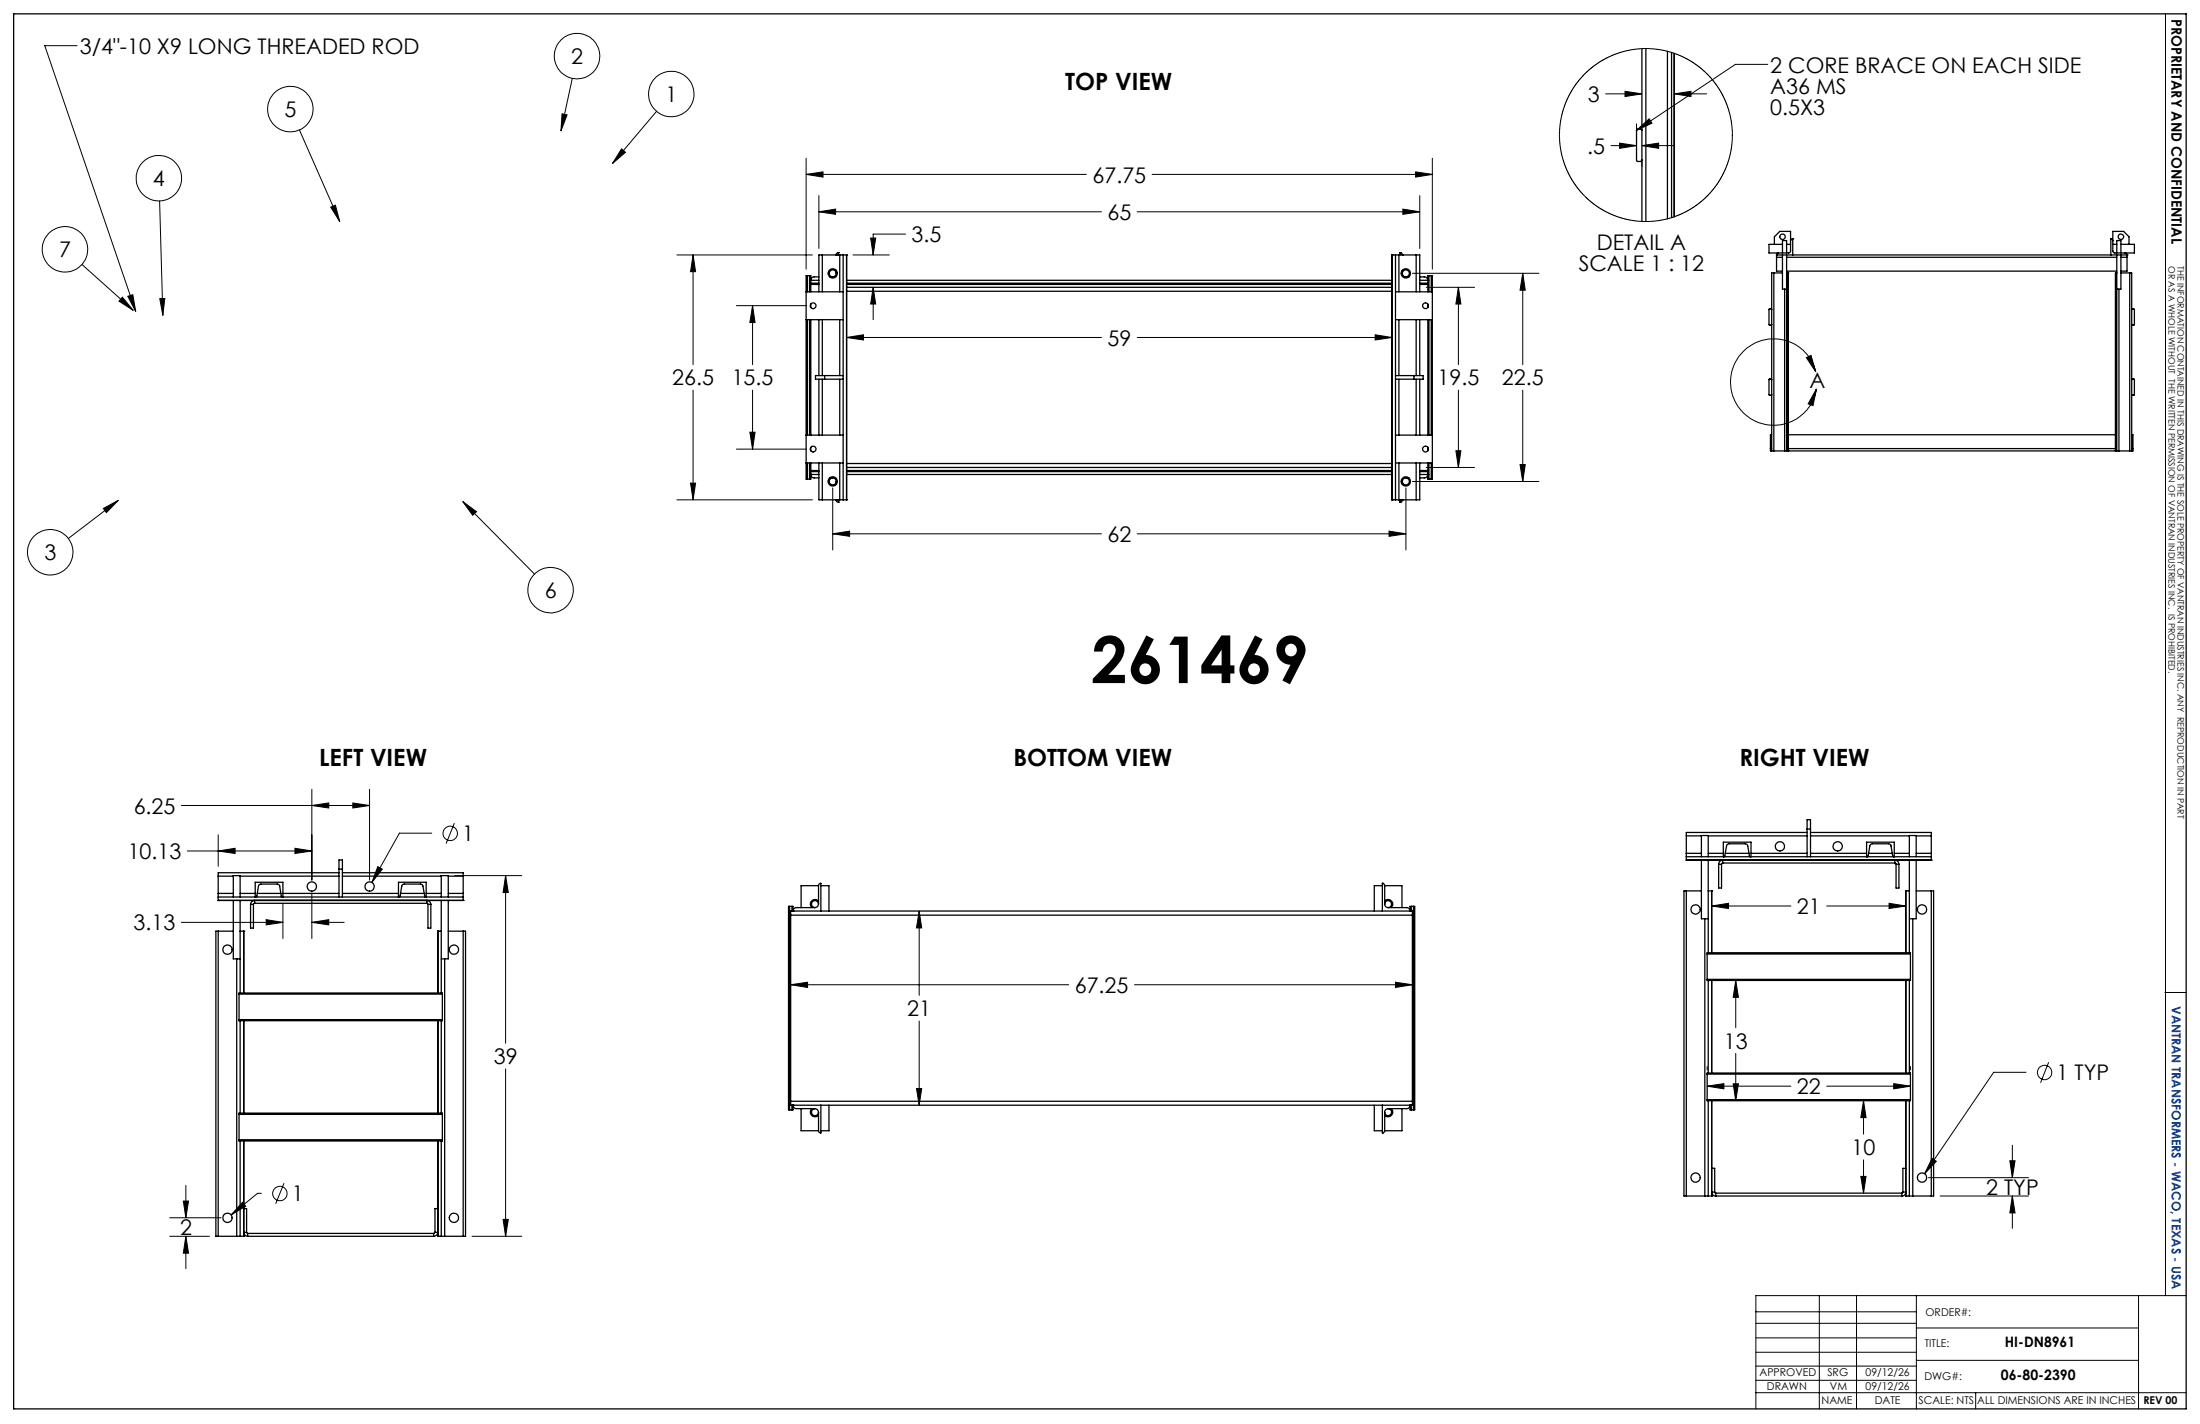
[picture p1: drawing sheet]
<svg xmlns="http://www.w3.org/2000/svg" width="432mm" height="279mm" viewBox="0 0 432 279" stroke-linecap="round" stroke-linejoin="round" font-family="sans-serif">
<g fill="none" stroke="#000" stroke-width=".25">
<path d="M2.7 2.7h426.4v273.7h-426.4zM322.3 9.6v33.9M323 9.5v34M327.3 10.1v32.8M328.1 10.3v32.4M328.6 10.5v32M322.3 25.6l-.2-.3h-.7l-.2 .2v6l.2 .2h.7l.2-.3M158.2 57.3h7.3M158.5 54.1h-.3v39.9h.3M158.5 54.1h.4M158.5 54.1v3.2M158.9 54.1h.2v3.2"/>
<path d="M158.9 54.1v3.2M159.1 55h.1M159.1 55h1.6M159.1 55.6h1.6M159.1 59.7v.6M159.1 55.8h1.6M160.7 54.3h-.9a.66 .66 0 0 0-.7 .7M161.4 50h-.7v7.3M161.4 50h3.4M161.4 50v7.3M162.8 54.3h.6M164.1 50h.1"/>
<path d="M164.1 53v.6M164.6 49.6l-.4 .1-.1 .3M164.6 49.6h.1M164.6 49.6v.4M164.8 50h.7M164.8 50v7.3M165.5 50h.7M165.5 50v48.1M166.2 50h.1M166.2 50v48.1M166.2 56.4h107M166.2 55h107"/>
<path d="M166.2 55.6h107M166.2 57.2h107M166.2 55.8h107M273.2 50h.7M273.2 50h.1M273.2 50v48.1M273.9 50h.7M273.9 50v48.1M273.9 57.3h7.2M274.6 50h3.4M274.6 50v7.3M274.8 49.6h.1"/>
<path d="M274.8 49.6a.42 .42 0 0 1 .4 .4M274.8 49.6v.4M275.2 50h.1M275.2 53v.6M275.9 54.3h.6M278 50h.7v7.3M278 50v7.3M278.7 54.3h.8a.66 .66 0 0 1 .7 .7M278.7 55h1.5M278.7 55.6h1.5M278.7 55.8h1.5M280.2 55h.1"/>
<path d="M280.2 59.7v.6M280.5 54.1h-.3v3.2M280.5 54.1h.4M280.5 54.1v3.2M280.9 54.1h.2v39.9h-.2M280.9 54.1v3.2M348.2 53.6h-.5v34.9M348.2 53.6h1.6M348.2 53.6v34.9M348.3 47.9v-1.4l1-1.1h2.1v4.1l-.3 .1h-3.9v-1.7h2.6M348.7 50h.1M348.7 50v.5"/>
<path d="M348.7 50h68.8M348.7 50.5v2.7h1.1M348.7 50.5h1.1M349.1 49.6l-.3 .1-.1 .3M349.8 50v6.7h.9M349.8 49.6v-2.4h.9v2.4M350.3 56.7v31.8M350.7 53.6h.2M350.7 50v38.5M350.7 53.2h64.8M350.7 47.9h.7M350.7 50.5h64.8"/>
<path d="M350.9 53.6h.1M350.9 53.6v34.9M351.9 46.8l-.3 .1-.2 .3M351.9 46.8h.1M351.9 46.8v3.2M414.3 46.8h.1M414.3 46.8l.3 .2 .1 .2M414.3 46.8v3.2M414.7 47.9h.8M415.2 53.6h.1M415.2 53.6h.3M415.2 53.6v34.9"/>
<path d="M415.5 49.6v-2.4h.8v2.4M415.5 50v38.5M415.9 56.7v31.8M416.3 47.9h2.6v1.7h-3.9l-.2-.1-.1-4.1h2.1l1.1 1.1v1.4M416.3 50v6.7h-.8M416.3 53.6h1.7M416.3 50.5h1.2M417.1 49.6l.2 .1 .2 .3M417.5 50h.1M417.5 50v.5M417.5 50.5v2.7h-1.2M418 53.6h.4v34.9"/>
<path d="M418 53.6v34.9M158.2 62.7h7.3M158.5 62.7v22.7M158.9 62.7v22.7M159.1 62.7v22.7M160.7 62.7v11M160.7 74.4v11M161.4 62.7v11M161.4 74.4v11M161.9 73.7v.7M164.8 62.7v11M164.8 74.4v11"/>
<path d="M165.5 73.7h-5.4v.7h5.4M273.9 62.7h7.2M273.9 73.7h5.4v.7h-5.4M274.6 62.7v11M274.6 74.4v11M277.5 73.7v.7M278 62.7v11M278 74.4v11M278.7 62.7v11M278.7 74.4v11M280.2 62.7v22.7M280.5 62.7v22.7"/>
<path d="M280.9 62.7v22.7M347.7 60.7l-.1-.1-.4 .1v3l.1 .1 .4-.1M347.7 74.5l-.1-.1-.4 .1v2.9l.1 .1 .4-.1M418.4 60.7l.1-.1 .4 .1v3l-.4 .1-.1-.1M418.4 74.5l.1-.1 .4 .1v3h-.4l-.1-.1M158.2 90.8h7.3M158.2 85.4h7.3M158.5 94h.4M158.5 90.8v3.2M158.9 90.8v3.2M159.1 90.8v3.2h-.2M159.1 93.1a.66 .66 0 0 0 .7 .7h.9"/>
<path d="M159.1 93.1h.1M159.1 93.1h1.6M159.1 92.5h1.6M159.1 87.8v.6M159.1 92.3h1.6M160.7 90.8v7.3h.7M161.4 98.1h3.4M161.4 90.8v7.3M162.8 93.8h.6M164.1 98.1a.42 .42 0 0 0 .5 .4M164.1 98.1h.1M164.1 94.5v.6"/>
<path d="M164.6 98.5h.1M164.6 98.1v.4M164.8 98.1h.7M164.8 90.8v7.3M165.5 98.1h.7M166.2 98.1h.1M166.2 91.7h107M166.2 93.1h107M166.2 92.5h107M166.2 90.9h107M166.2 92.3h107M273.2 98.1h.7"/>
<path d="M273.2 98.1h.1M273.9 98.1h.7M273.9 90.8h7.2M273.9 85.4h7.2M274.6 98.1h3.4M274.6 90.8v7.3M274.8 98.5h.1M274.8 98.1v.4M275.2 98.1h.1M275.2 98.1a.39 .39 0 0 1-.4 .4M275.2 94.5v.6M275.9 93.8h.6"/>
<path d="M278 90.8v7.3M278.7 90.8v7.3h-.7M278.7 93.1h1.5M278.7 92.5h1.5M278.7 92.3h1.5M280.2 90.8v3.2h.3M280.2 93.1h.1M280.2 93.1a.66 .66 0 0 1-.7 .7h-.8M280.2 87.8v.6M280.5 94h.4M280.5 90.8v3.2M280.9 90.8v3.2"/>
<path d="M347.5 88v.5h.2M347.5 88h.2M347.7 88.5h.5M347.7 85.3h-.2v2.7M348.2 88.5h2.1M350.3 88.5h.4M350.7 88.5h.2M350.9 88.5h.1M350.9 88.5h64.3M350.9 85.3h64.3M350.9 88h64.3M415.2 88.5h.1"/>
<path d="M415.2 88.5h.3M415.5 88.5h.4M415.9 88.5h2.1M418 88.5h.4M418.4 85.3h.2v2.7M418.4 88h.2M418.6 88v.5h-.2M42.8 176v.7M42.8 176.7h.1M42.8 175.3v.7M42.8 176.7h48.1M42.8 176h48.1"/>
<path d="M42.8 171.9v3.4M42.8 175.3h3M42.8 171.9h3M45.8 176v-4.2h1.3v4.2M45.8 176.7v11.4h1.3M47.1 176.7v18.1M47.1 175.3h3M47.1 171.9h19.4M49.2 177.4v4.7h.5v-4.7M49.2 177.4h.5M50 177.2v-.5a.85 .85 0 0 0-.8 .7M50 177.2l-.3 .2"/>
<path d="M50 177.2h33.8M50.1 176v-2.9h5.4v2.9M50.2 176l.2-.2 .4-2 .4-.3h3.3l.2 .1 .2 .2 .3 2 .2 .2M50.5 175.3h4.6M55.5 175.3h11M66.5 171.2h-23.7v.7M66.5 176v-7.3h.7v7.3M66.5 170.5h.7M67.2 171.2h23.7v.7M67.2 175.3h11M67.2 171.9h19.4M78.2 176v-2.9h5.4v2.9"/>
<path d="M78.3 176l.2-.1 .3-2 .2-.3 .3-.1h3.2a.43 .43 0 0 1 .5 .4l.4 2 .1 .1M78.6 175.3h4.7M83.6 175.3h3M83.8 177.2v-.5a.85 .85 0 0 1 .8 .7M83.8 177.2l.2 .2M84 177.4v4.7h.6v-4.7M84 177.4h.6M86.6 176v-4.2h1.4v4.2M86.6 176.7v18.1M88 176.7v11.4h-1.4M88 175.3h2.9M88 171.9h2.9"/>
<path d="M90.9 176v.7M90.9 176.7h.1M90.9 175.3v.7M90.9 171.9v3.4M155 177.8h-.2v40h.2M155 177.8v40M155 177.8h.4M155.2 179.6v-.8h122v.8M155.2 179.6v36.5M155.2 179.6h122M155.4 177.8h.2v1M155.4 177.8v1"/>
<path d="M155.6 178.8h.1M159.9 178.1h-3.6a.66 .66 0 0 0-.7 .7M160.7 176.8a.91 .91 0 0 0-1.4 0 .91 .91 0 0 0 0 1.3M160.7 177.4a.73 .73 0 0 1-.8 .7M160.7 177.4a.68 .68 0 0 0-.7-.7 .68 .68 0 0 0-.7 .7 .68 .68 0 0 0 .6 .7M160.7 173.8h-3.5v4.3M160.7 173.8v3.6M161.1 173.3l-.3 .2-.1 .3M161.1 173.3h.1M161.1 173.8h1.6v5M161.1 173.3v5.5M271.3 173.3h.1"/>
<path d="M271.3 173.3l.3 .1 .2 .4M271.3 173.8h-1.6v5M271.3 173.3v5.5M271.8 176.8a.9 .9 0 0 1 1.3 0 .9 .9 0 0 1-.1 1.3M271.8 177.4a.66 .66 0 0 0 .7 .7M271.8 177.4a.67 .67 0 0 1 .7-.7 .67 .67 0 0 1 .6 .7 .67 .67 0 0 1-.6 .7M271.8 173.8h3.4v4.3M271.8 173.8v3.6M272.5 178.1h3.6a.66 .66 0 0 1 .7 .7M276.8 178.8h.1M277 177.8h-.2v1M277 177.8h.4"/>
<path d="M277 177.8v1M277.2 179.6v36.5M277.4 177.8h.3v40h-.3M277.4 177.8v40M331 168.1v.7M331 168.8h.1M331 167.4v.7M331 174.8h-.5v59.9h.5M331 168.8h48.1M331 168.1h48.1M331 164v3.4M331 174.8v59.9"/>
<path d="M331 174.8h2.9M331 167.4h2.9M331 164h2.9M333.9 168.8v11.5h1.4M333.9 168.1v-4.2h1.4v4.2M335.3 174.8h.7M335.3 168.8v18.1M335.3 167.4h2.9M335.3 164h19.4M336 174.8h.1M336 174.8v12.1M337.3 169.6v4.6h.6v-4.6"/>
<path d="M337.3 169.6h.6M338.1 169.3v-.5a.85 .85 0 0 0-.8 .8M338.1 169.3l-.2 .3M338.1 169.3h33.8M338.2 168.1v-2.9h5.5v2.9M338.3 168.1l.2-.1 .4-2.2 .4-.2h3.3l.3 .1 .1 .3 .4 1.9 .2 .2M338.6 167.4h4.7M343.7 167.4h11M354.7 163.3h-23.7v.7M354.7 168.1v-7.3h.7v7.3M354.7 162.7h.7M355.4 163.3h23.7v.7"/>
<path d="M355.4 167.4h11M355.4 164h19.4M366.4 168.1v-2.9h5.4v2.9M366.5 168.1l.2-.2 .3-2 .4-.3h3.4l.2 .1 .2 .2 .3 2 .2 .2M366.7 167.4h4.7M371.8 167.4h3M371.9 169.3l.2 .3M371.9 169.3v-.5a.85 .85 0 0 1 .8 .8M372.1 169.6v4.6h.6v-4.6M372.1 169.6h.6M374.1 174.8h.7M374.1 174.8h.1"/>
<path d="M374.1 174.8v12.1M374.8 168.1v-4.2h1.3v4.2M374.8 168.8v18.1M376.1 168.8v11.5h-1.3M376.1 174.8h3M376.1 167.4h3M376.1 164h3M379.1 168.1v.7M379.1 168.8h.1M379.1 167.4v.7M379.1 174.8h.4v59.9h-.4M379.1 164v3.4"/>
<path d="M379.1 174.8v59.9M42.8 182.7h-.4v59.9h.4M42.8 182.7v59.9M42.8 182.7h3M46.5 188.1v54.5M46.9 195.1v-.3h39.9v.3M46.9 195.1h39.9M46.9 195.1v5M47.1 182.7h.7M47.8 182.7h.1M47.8 182.7v12.1M85.9 182.7h.7"/>
<path d="M85.9 182.7h.1M85.9 182.7v12.1M86.8 195.1v5M87.3 188.1v54.5M88 182.7h2.9M90.9 182.7h.5v59.9h-.5M90.9 182.7v59.9M334.6 180.3v54.4M335.1 187.2v-.3h39.9v.3M335.1 192.2v.2h39.9v-.2M335.1 187.2h39.9M335.1 192.2h39.9"/>
<path d="M335.1 187.2v5M335.3 192.4v18.1M336 192.4v18.1M374.1 192.4v18.1M374.8 192.4v18.1M375 187.2v5M375.4 180.3v54.4M46.9 200.1v.2h39.9v-.2M46.9 218.7v-.3h39.9v.3M46.9 200.1h39.9M46.9 218.7v4.9M46.9 218.7h39.9"/>
<path d="M47.1 200.3v18.1M47.8 200.3v18.1M85.9 200.3v18.1M86.6 200.3v18.1M86.8 218.7v4.9M155 217.8h.4M155.2 216.1v.8h122v-.8M155.2 216.1h122M155.4 216.9v.9M155.6 216.9v.9h-.2M155.6 216.9a.66 .66 0 0 0 .7 .6h3.6M155.6 216.9h.1"/>
<path d="M157.2 217.5v4.4h3.5M159.3 217.5a.92 .92 0 0 0 0 1.3 .92 .92 0 0 0 1.4 0M159.9 217.5a.72 .72 0 0 1 .8 .7v3.7M159.9 217.5a.7 .7 0 0 0-.6 .7 .7 .7 0 0 0 .6 .7 .7 .7 0 0 0 .8-.6M161.1 216.9v5.4M162.7 216.9v5h-1.6M269.7 216.9v5h1.6M271.3 216.9v5.4M271.8 218.2v3.7M272.5 217.5a.66 .66 0 0 0-.7 .7M272.5 217.5a.68 .68 0 0 1 .6 .7 .68 .68 0 0 1-.6 .7 .68 .68 0 0 1-.7-.7M273 217.5a.91 .91 0 0 1 .1 1.3 .91 .91 0 0 1-1.3 0"/>
<path d="M275.2 217.5v4.4h-3.4M276.8 216.9v.9h.2M276.8 216.9h.1M276.8 216.9a.66 .66 0 0 1-.7 .6h-3.6M277 217.8h.4M277 216.9v.9M335.1 215.8v.2h39.9v-.2M335.1 210.7v-.2h39.9v.2M335.1 210.7v5.1M335.1 215.8h39.9M335.1 210.7h39.9M335.3 216v18.7"/>
<path d="M336 216v18.7M374.1 216v18.7M374.8 216v18.7M375 210.7v5.1M46.9 223.6v.3h39.9v-.3M46.9 223.6h39.9M47.1 223.9v18.7M47.8 237.1h.6v4.7M47.8 223.9v18.7M85.9 237.1h-.5v4.7M85.9 223.9v18.7M86.6 223.9v18.7"/>
<path d="M160.7 221.9a.37 .37 0 0 0 .4 .4M161.1 222.3h.1M271.3 222.3h.1M271.8 221.9l-.2 .3-.3 .1M331 234.7h3.6M334.6 234.7h.7M335.3 234.7h.7M336 234.7h.1M336 229.2h.5v4.7M336.5 233.9h-.5a.78 .78 0 0 0 .8 .8M336.5 233.9l.3 .2M336.8 234.1v.6"/>
<path d="M336.8 234.7h36.5M336.8 234.1h36.5M373.3 234.1v.6M373.5 233.9l-.2 .2M373.5 233.9h.6a.73 .73 0 0 1-.8 .8M374.1 234.7h.7M374.1 234.7h.1M374.1 229.2h-.6v4.7M374.8 234.7h.6M375.4 234.7h3.7M42.8 242.6h3.7M46.5 242.6h.6"/>
<path d="M47.1 242.6h.7M47.8 242.6h.1M48.4 241.8h-.6a.78 .78 0 0 0 .8 .8M48.4 241.8l.2 .2M48.6 242.6h36.5M48.6 242v.6M48.6 242h36.5M85.1 242v.6M85.4 241.8h.5a.85 .85 0 0 1-.8 .8M85.4 241.8l-.3 .2M85.9 242.6h.7M85.9 242.6h.1"/>
<path d="M86.6 242.6h.7M87.3 242.6h3.6"/>
<circle cx="159.6" cy="60" r=".58"/>
<circle cx="163.4" cy="53.6" r=".67"/>
<circle cx="163.5" cy="53.6" r=".9"/>
<circle cx="275.9" cy="53.6" r=".68"/>
<circle cx="275.9" cy="53.6" r=".9"/>
<circle cx="279.8" cy="60" r=".57"/>
<circle cx="349.9" cy="46.4" r=".54"/>
<circle cx="416.3" cy="46.4" r=".54"/>
<circle cx="159.6" cy="88.1" r=".57"/>
<circle cx="163.5" cy="94.5" r=".68"/>
<circle cx="163.5" cy="94.5" r=".9"/>
<circle cx="275.9" cy="94.5" r=".68"/>
<circle cx="275.9" cy="94.5" r=".91"/>
<circle cx="279.8" cy="88.1" r=".56"/>
<circle cx="61.2" cy="173.9" r=".91"/>
<circle cx="72.5" cy="173.9" r=".9"/>
<circle cx="332.8" cy="178.4" r=".91"/>
<circle cx="349.3" cy="166.1" r=".91"/>
<circle cx="360.7" cy="166.1" r=".91"/>
<circle cx="377.3" cy="178.4" r=".91"/>
<circle cx="44.6" cy="186.3" r=".9"/>
<circle cx="89.1" cy="186.3" r=".91"/>
<circle cx="44.6" cy="238.9" r=".91"/>
<circle cx="89.1" cy="238.9" r=".9"/>
<circle cx="332.8" cy="231.1" r=".9"/>
<circle cx="377.3" cy="231.1" r=".91"/>
</g>
<g fill="none" stroke="#000" stroke-width=".2">
<path d="M15.1 9h-6.3l17.8 52.1M112.3 15.4l-2.2 10.3M315.1 18.4h7.2M318.9 17.9l3.4 .5-3.4 .5zM328.6 18.4l3.3-.5v1zM328.6 18.4h6.4M347 12.6h-6.4l-19.4 13M425 2.7v251.5M31.3 39.4l.7 22.5M58.8 25.5l7.9 18M110.3 22.3l1 .2-1.2 3.2zM122 29.2l.8 .7-2.6 2.2z"/>
<path d="M128.9 21.8l-8.7 10.3M158.2 34.2l3.3-.5v1zM158.2 31v21.8M158.2 34.2h55M160.7 38.4v10.4M226.1 34.2h55M277.8 33.7l3.3 .5-3.3 .5zM278.7 38.4v10.4M281.1 31v21.8M316.2 28.6h5M317.9 28.1l3.3 .5-3.3 .5zM321.2 25.6l2.5-2.3 .5 .9z"/>
<path d="M321.2 24.3v1.1M322.3 31.8v.9M322.3 28.6h6.3M322.3 28.6l3.2-.5v1zM16.1 51.9l10 9M24 58.3l2.1 2.6-2.7-1.8zM25.1 58.1l1-.3 .5 3.3zM31.4 58.6h.9l-.3 3.3zM64.9 40.6l.9-.3 .9 3.2zM132.9 50h26.6M136 50v21.5M136 50l.5 3.3h-1z"/>
<path d="M144.5 60h13.8M147.7 60l.5 3.3h-1zM147.7 60v11.5M160.7 41.6l3.3-.6v1.1zM160.7 41.6h55.5M167.4 50h7.2M170.9 46.7h1l-.5 3.3zM171.4 56.4l.5 3.3h-1zM171.4 56.4v6.3M177.7 45.9h-6.3v4.1M223.2 41.6h55.5M275.3 41l3.4 .6-3.4 .5z"/>
<path d="M277.2 53.6h24.8M279.9 56.4h9.5M286.2 56.4l.5 3.3h-.9zM286.2 56.4v15.1M298.9 53.6l.5 3.3h-1.1zM298.9 53.6v17.9M136 76.6v21.5M147.7 76.6v11.5M166.2 66.2l3.3-.5v1zM166.2 66.2h50M223.2 66.2h50M269.9 65.7l3.3 .5-3.3 .5z"/>
<path d="M286.2 76.6v15.1M298.9 76.6v17.9M354.5 70.2l1-.5 .9 3.3zM356.4 73a8.5 8.5 0 0 0-13.3-4.9 8.5 8.5 0 0 0 .6 14.1 8.5 8.5 0 0 0 12.8-5.9M356.5 76.3l-.7 3.3-.9-.4zM20.3 99.8l2.9-1.6-2.3 2.4zM23.2 98.2l-9.8 7.5M90.8 98.4l14.1 14.2M90.8 98.4l2.7 2-.7 .7zM132.9 98.1h26.6M135.5 94.8h1l-.5 3.3zM144.5 88.1h13.8"/>
<path d="M147.2 84.8h1l-.5 3.3zM163.4 95.7v12.2M275.9 95.7v12.2M277.2 94.5h24.8M279.9 91.7h9.5M285.8 88.4h.9l-.5 3.3zM298.3 91.2h1.1l-.5 3.3zM163.4 104.7l3.4-.5v1zM163.4 104.7h52.8M223.2 104.7h52.7M272.6 104.2l3.3 .5-3.3 .5zM35.6 158h36.9"/>
<path d="M61.2 154.9v17.8M61.2 158l3.3-.4v.9zM69.3 157.6l3.2 .4-3.2 .5zM72.5 154.9v17.8M36.8 167h24.4M42.8 167l3.3-.6v1.1zM42.8 163.8v6.2M55.5 177.3v6.9M57.9 166.4l3.3 .6-3.3 .5zM61.2 175.2v9M74.2 170l.8 .5-2 2.6zM84.7 163.5h-6.3l-5.4 9.6"/>
<path d="M89.2 161.5l-1.6 4M89.3 171.8h13.1M99.2 171.8l.6 3.3h-1.1zM99.2 171.8v32.9M180.4 178.8l.5 3.3h-1zM180.4 178.8v16.5M336 177.8l3.3-.6v1.1zM336 177.8h15.5M358.5 177.8h15.6M370.8 177.2l3.3 .6-3.3 .5zM35.6 181h19.9M52.2 180.4l3.3 .6-3.3 .5z"/>
<path d="M61.2 181h6.4M61.2 181l3.3-.6v1.1zM155.2 193.2l3.3-.5v1zM155.2 193.2h54.6M222.7 193.2h54.5M273.9 192.7l3.3 .5-3.3 .5zM340.7 192.4l.5 3.3h-1zM340.7 192.4v9.2M424.9 194.7h4.2M99.2 209.7v32.9M179.9 213.6h1l-.5 3.3zM180.4 200.3v16.6"/>
<path d="M335.1 213.1l3.2-.5v1zM335.1 209.3v.6M335.1 213.1h16.4M340.2 212.7h1l-.5 3.3zM340.7 206.7v9.3M358.5 213.1h16.5M365.8 216v6.5M365.8 216l.5 3.3h-1.1zM371.7 212.6l3.3 .5-3.3 .5zM375 209.3v.6M397.7 210.4h-6.4l-13.5 19.9M402.1 208.4l-1.6 4"/>
<path d="M33.3 238.9h10.1M36 235.7h1l-.5 3.2zM36.5 232.6v6.3M47.6 235.9l.6 .8-2.8 1.7zM51.3 234.1h-.7l-5.2 4.3M55.7 232.2l-1.6 4M98.7 239.3h1.1l-.6 3.3zM365.2 230.8h1.1l-.5 3.3zM365.8 227.6v6.5M378.5 231.1h19.6M379.2 227.3l.8 .6-2.2 2.4zM380.8 234.7h17.3"/>
<path d="M394.5 227.8h1l-.5 3.3zM395 234.7l.5 3.3h-1zM395 224.7v6.4M395 234.7v6.3M33.3 242.6h7.8M36.5 242.6v6.3M36.5 242.6l.5 3.3h-1zM92.6 242.6h9.8M344.6 257.4h31.5M344.6 259.6h31.5M357.1 254.2v22.2M364.4 254.2v22.2"/>
<path d="M376.1 254.2v22.2M419.7 254.2v22.2M429.1 254.2h-84.5v22.2M344.6 273.3h84.5M344.6 270.8h31.5M344.6 268h31.5M344.6 265.3h31.5M344.6 262.5h31.5M376.1 266.9h43.6M376.1 260.6h43.6M387.8 273.3v3.1"/>
<circle cx="113.3" cy="11" r="4.5"/>
<circle cx="131.8" cy="18.5" r="4.5"/>
<circle cx="31.2" cy="35" r="4.5"/>
<circle cx="57" cy="21.4" r="4.5"/>
<circle cx="323" cy="26.5" r="17"/>
<circle cx="12.7" cy="48.9" r="4.5"/>
<circle cx="9.9" cy="108.3" r="4.5"/>
<circle cx="108.1" cy="115.8" r="4.5"/>
<circle cx="88.4" cy="163.5" r="1.41"/>
<circle cx="401.3" cy="210.4" r="1.4"/>
<circle cx="54.9" cy="234.2" r="1.41"/>
</g>
<g fill="#000">
<path d="M122 29.2l.8 .7-2.6 2.2zM110.3 22.3l1 .2-1.2 3.2zM64.9 40.6l.9-.3 .9 3.2zM90.8 98.4l2.7 2-.7 .7zM20.3 99.8l2.9-1.6-2.3 2.4zM24 58.3l2.1 2.6-2.7-1.8zM31.4 58.6h.9l-.3 3.3zM25.1 58.1l1-.3 .5 3.3zM166.2 66.2l3.3-.5v1zM269.9 65.7l3.3 .5-3.3 .5zM163.4 104.7l3.4-.5v1zM272.6 104.2l3.3 .5-3.3 .5zM160.7 41.6l3.3-.6v1.1zM275.3 41l3.4 .6-3.4 .5zM171.4 56.4l.5 3.3h-1zM170.9 46.7h1l-.5 3.3zM147.2 84.8h1l-.5 3.3zM147.7 60l.5 3.3h-1zM135.5 94.8h1l-.5 3.3zM136 50l.5 3.3h-1zM298.9 53.6l.5 3.3h-1.1zM298.3 91.2h1.1l-.5 3.3zM286.2 56.4l.5 3.3h-.9zM285.8 88.4h.9l-.5 3.3zM158.2 34.2l3.3-.5v1zM277.8 33.7l3.3 .5-3.3 .5zM155.2 193.2l3.3-.5v1zM273.9 192.7l3.3 .5-3.3 .5zM180.4 178.8l.5 3.3h-1zM179.9 213.6h1l-.5 3.3zM394.5 227.8h1l-.5 3.3zM395 234.7l.5 3.3h-1zM379.2 227.3l-1.4 3 2.2-2.4zM336 177.8l3.3-.6v1.1zM370.8 177.2l3.3 .6-3.3 .5zM365.8 216l.5 3.3h-1.1zM365.2 230.8h1.1l-.5 3.3zM335.1 213.1l3.2-.5v1zM371.7 212.6l3.3 .5-3.3 .5zM340.2 212.7h1l-.5 3.3zM340.7 192.4l.5 3.3h-1zM61.2 158l3.3-.4v.9zM69.3 157.6l3.2 .4-3.2 .5zM74.2 170l-1.2 3.1 2-2.6zM61.2 181l3.3-.6v1.1zM52.2 180.4l3.3 .6-3.3 .5zM47.6 235.9l-2.2 2.5 2.8-1.7zM36 235.7h1l-.5 3.2zM36.5 242.6l.5 3.3h-1zM98.7 239.3h1.1l-.6 3.3zM99.2 171.8l.6 3.3h-1.1zM57.9 166.4l3.3 .6-3.3 .5zM42.8 167l3.3-.6v1.1zM328.6 18.4l3.3-.5v1zM318.9 17.9l3.4 .5-3.4 .5zM317.9 28.1l3.3 .5-3.3 .5zM322.3 28.6l3.2-.5v1zM321.2 25.6l2.5-2.3 .5 .9z"/>
<path d="M354.5 70.2l1-.5 .9 3.3zM356.5 76.3l-.7 3.3-.9-.4z"/>
</g>
<text font-size="12.7" x="214.2" y="134">261469</text>
<g font-size="4.7">
<text x="209.1" y="17.6">TOP VIEW</text>
<text x="62.6" y="150.3">LEFT VIEW</text>
<text x="198.9" y="150.3">BOTTOM VIEW</text>
<text x="341.4" y="150.3">RIGHT VIEW</text>
</g>
<g font-size="4.2">
<text x="15.7" y="10.5">3/4&quot;-10 X9 LONG THREADED ROD</text>
<text x="112.1" y="12.5">2</text>
<text x="347.5" y="14.2">2 CORE BRACE ON EACH SIDE</text>
<text x="55.8" y="22.9">5</text>
<text x="130.6" y="20">1</text>
<text x="311.6" y="20">3</text>
<text x="347.5" y="18.4">A36 MS</text>
<text x="347.5" y="22.6">0.5X3</text>
<text x="214.4" y="35.8">67.75</text>
<text x="311.5" y="30.2">.5</text>
<text x="30" y="36.5">4</text>
<text x="178.9" y="47.5">3.5</text>
<text x="217.4" y="43.1">65</text>
<text x="11.6" y="50.4">7</text>
<text x="309.9" y="53.2">SCALE 1 : 12</text>
<text x="313.4" y="49.1">DETAIL A</text>
<text x="217.4" y="67.8">59</text>
<text x="131.9" y="75.6">26.5</text>
<text x="143.6" y="75.6">15.5</text>
<text x="282.2" y="75.6">19.5</text>
<text x="294.8" y="75.6">22.5</text>
<text x="355.2" y="76.2">A</text>
<text x="217.4" y="106.3">62</text>
<text x="8.7" y="109.9">3</text>
<text x="106.9" y="117.3">6</text>
<text x="26.2" y="159.6">6.25</text>
<text x="90.7" y="165.1">1</text>
<text x="25.1" y="168.5">10.13</text>
<text x="352.7" y="179.3">21</text>
<text x="26.2" y="182.5">3.13</text>
<text x="210.9" y="194.8">67.25</text>
<text x="178.1" y="199.4">21</text>
<text x="96.9" y="208.8">39</text>
<text x="338.4" y="205.8">13</text>
<text x="352.7" y="214.7">22</text>
<text x="403.6" y="212">1 TYP</text>
<text x="363.4" y="226.6">10</text>
<text x="57.3" y="235.7">1</text>
<text x="389.8" y="234.4">2 TYP</text>
<text x="35.3" y="242.3">2</text>
</g>
<g font-size="2.8">
<text x="426.2" y="3.7" transform="rotate(90 426.2 3.7)">PROPRIETARY AND CONFIDENTIAL</text>
<text x="393.5" y="264.2">HI-DN8961</text>
<text x="392.7" y="270.8">06-80-2390</text>
</g>
<text font-size="2.5" fill="#003082" x="426.3" y="197.4" transform="rotate(90 426.3 197.4)">VANTRAN TRANSFORMERS - WACO, TEXAS - USA</text>
<g font-size="2.1">
<text x="377.9" y="258.1">ORDER#:</text>
<text x="377.8" y="264.2">TITLE:</text>
<text x="345.3" y="270">APPROVED</text>
<text x="346.8" y="272.7">DRAWN</text>
<text x="357.5" y="275.5">NAME</text>
<text x="358.7" y="270">SRG</text>
<text x="359.2" y="272.7">VM</text>
<text x="366.2" y="272.7">09/12/26</text>
<text x="366.2" y="270">09/12/26</text>
<text x="367.9" y="275.5">DATE</text>
<text x="376.6" y="275.5">SCALE: NTS</text>
<text x="377.7" y="270.8">DWG#:</text>
<text x="388.1" y="275.5">ALL DIMENSIONS ARE IN INCHES</text>
<text x="420.7" y="275.5">REV 00</text>
</g>
<g font-size="1.8">
<text x="425.6" y="52.2" transform="rotate(90 425.6 52.2)">OR AS A WHOLE WITHOUT THE WRITTEN PERMISSION OF VANTRAN INDUSTRIES INC. IS PROHIBITED.</text>
<text x="427.4" y="52.2" transform="rotate(90 427.4 52.2)">THE INFORMATION CONTAINED IN THIS DRAWING IS THE SOLE PROPERTY OF VANTRAN INDUSTRIES INC. ANY REPRODUCTION IN PART</text>
</g>
</svg>
